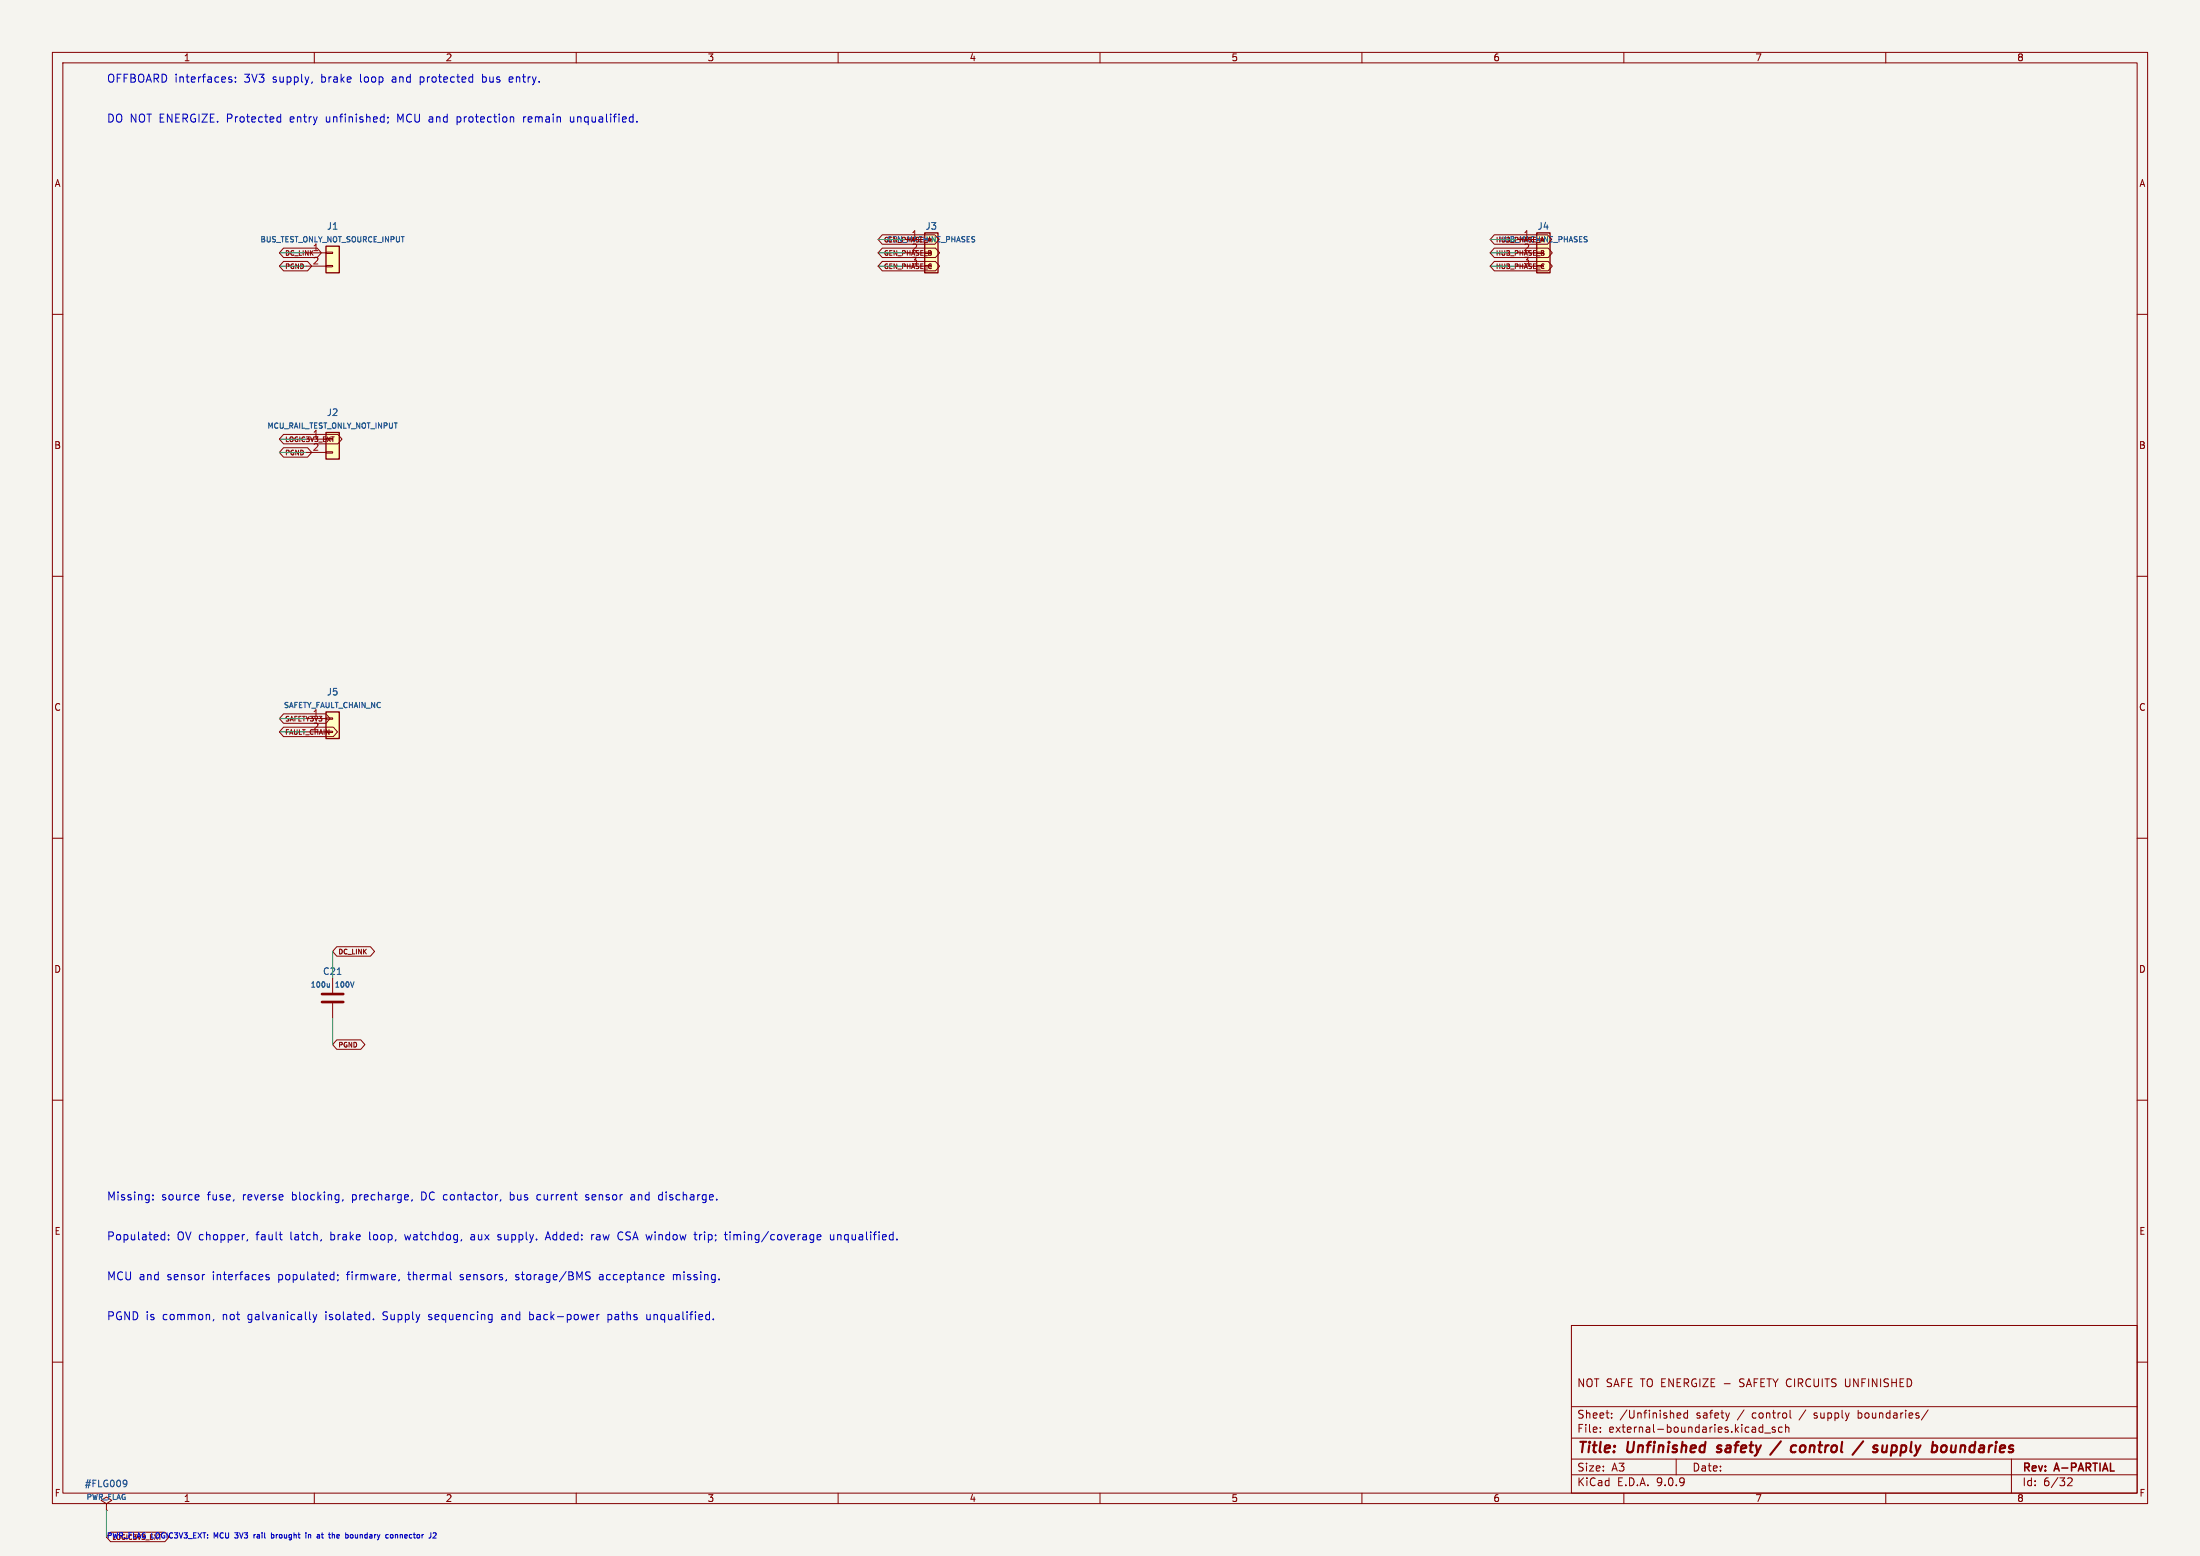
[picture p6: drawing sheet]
<svg xmlns="http://www.w3.org/2000/svg" width="420mm" height="297mm" viewBox="0 0 420 297" stroke-linecap="round" stroke-linejoin="round" font-family="sans-serif">
<path d="M0 0h420v297h-420z" fill="#f5f4ef" stroke="#f5f4ef" stroke-width=".19"/>
<g fill="none" stroke="#840000" stroke-width=".19">
<path d="M10 10h400v277h-400zM12 12h396v273h-396zM60 10v2M110 10v2M160 10v2M210 10v2M260 10v2M310 10v2M360 10v2M10 60h2M408 60h2M10 110h2"/>
<path d="M408 110h2M10 160h2M408 160h2M63.5 186.7v2.8M63.5 191.5v2.8M10 210h2M408 210h2M300 253h108v32h-108zM10 260h2M300 278.5h108M300 274.5h108M300 268.5h108"/>
<path d="M305.5 273.2v.2M305.5 272.5v.1M307.7 270.5v.2M307.7 269.8v.1M320 278.5v3M320.2 270.6h.6M320.2 269.8l.5-.1 .2 .3-.7 .2M322.2 269.8l-.5-.1-.3 .3 .2 .6h.6M322.2 269.2v1.5M330.2 269.7l-.4 1M335.9 273.3h.6M335.9 272.5h.6"/>
<path d="M336.5 271.9v1.5M336.9 273.5h1.1M338.9 272.5l-.4-.1-.2 .2 .1 .2 .5 .2v.3h-.6M340.2 272.5l-.4-.1-.3 .3 .2 .6h.5M340.9 272.5l.2-.1 .3 .1 .1 .9M340.9 271.9v1.5M341.7 269.2v1.3l.2 .2M352.3 263.2v1.2l.1 .2M354.7 269.2v1.5M354.7 270.6l.2 .1M354.9 269.7l-.2 .1M368.1 269.1l-1.3 1.9"/>
<path d="M384 278.5v6.5M408 260h2M60 285v2M110 285v2M160 285v2M210 285v2M260 285v2M300 281.5h108M310 285v2M360 285v2M394.7 282.2l.6-.1 .2 .1 .1 .3-.9 1.1h.9"/>
</g>
<path d="M327.7 277.1l.2 .1M328 276l-.1 .4M340 275.1l-2.1 2.6M342.2 276h.7M342.8 277.1l-.6 .1M343.6 276.3v.7M355.7 275.1l-2 2.6M360.1 277l-.6 .2M360.3 275.9l-.2 1.3M372.5 275.9l-.1 1 .1 .2 .5 .1" fill="none" stroke="#840000" stroke-width=".4"/>
<path d="M61.5 189.7h4M61.5 191.3h4" fill="none" stroke="#840000" stroke-width=".51"/>
<path d="M62.9 187.7v.7M62.9 188.3l-.3 .1M64.4 186h.7" fill="none" stroke="#006464" stroke-width=".19"/>
<path d="M176.5 44.5h2.6v7.6h-2.6z" fill="#ffffc2"/>
<path d="M176.5 44.5h2.6v7.6h-2.6z" fill="none" stroke="#840000" stroke-width=".25"/>
<path d="M172.7 45.7h3.8M172.7 48.3h3.8M172.7 50.8h3.8" fill="none" stroke="#840000" stroke-width=".19"/>
<path d="M62.2 47h2.6v5.1h-2.6z" fill="#ffffc2"/>
<path d="M62.2 47h2.6v5.1h-2.6z" fill="none" stroke="#840000" stroke-width=".25"/>
<path d="M58.4 48.3h3.8M58.4 50.8h3.8M62.2 48.1h1.3v.3h-1.3zM62.2 50.7h1.3v.2h-1.3zM20.3 287l1-.6-1-.7-1 .7 1 .6v1.3M20.3 288.3h.1" fill="none" stroke="#840000" stroke-width=".19"/>
<path d="M24 282.5l.2 .3a.94 .94 0 0 1-.2 .9M24.2 283.1l-.2 .2" fill="none" stroke="#006464" stroke-width=".19"/>
<path d="M62.2 82.6h2.6v5h-2.6z" fill="#ffffc2"/>
<path d="M62.2 82.6h2.6v5h-2.6z" fill="none" stroke="#840000" stroke-width=".25"/>
<path d="M58.4 83.8h3.8M58.4 86.4h3.8M62.2 86.2h1.3v.3h-1.3z" fill="none" stroke="#840000" stroke-width=".19"/>
<path d="M62.2 135.9h2.6v5.1h-2.6z" fill="#ffffc2"/>
<path d="M62.2 135.9h2.6v5.1h-2.6z" fill="none" stroke="#840000" stroke-width=".25"/>
<path d="M58.4 137.2h3.8M58.4 139.7h3.8M62.2 137h1.3v.3h-1.3zM62.2 139.6h1.3v.2h-1.3z" fill="none" stroke="#840000" stroke-width=".19"/>
<path d="M293.4 44.5h2.5v7.6h-2.5z" fill="#ffffc2"/>
<path d="M293.4 44.5h2.5v7.6h-2.5z" fill="none" stroke="#840000" stroke-width=".25"/>
<g fill="none" stroke="#840000" stroke-width=".19">
<path d="M54.1 49.9h4.6l.8 .9-.8 .9h-4.6l-.8-.9zM54.1 47.4h6.5l.7 .9-.7 .9h-6.5l-.8-.9zM168.4 49.9h10.2l.8 .9-.8 .9h-10.2l-.8-.9zM168.4 47.4h10.2l.8 .9-.8 .9h-10.2l-.8-.9zM168.4 44.8h10.1l.7 .9-.7 .9h-10.1l-.8-.9zM285.3 49.9h10.3l.7 .9-.7 .9h-10.3l-.8-.9zM285.3 44.8h10.1l.8 .9-.8 .9h-10.1l-.8-.9zM285.3 47.4h10.3l.7 .9-.7 .9h-10.3l-.8-.9zM289.6 45.7h3.8M289.6 48.3h3.8M289.6 50.8h3.8M54.1 82.9h10.4l.8 .9-.8 .9h-10.4l-.8-.9z"/>
<path d="M54.1 85.5h4.6l.8 .9-.8 .9h-4.6l-.8-.9zM54.1 136.3h8.1l.8 .9-.8 .9h-8.1l-.8-.9zM54.1 138.8h9.5l.8 .9-.8 .9h-9.5l-.8-.9zM64.3 198.5h4.6l.8 .9-.8 .9h-4.6l-.8-.9zM64.3 180.7h6.4l.8 .9-.8 .9h-6.4l-.8-.9zM21.1 292.5h10.4l.8 .9-.8 .9h-10.4l-.8-.9z"/>
</g>
<g fill="none" stroke="#009600" stroke-width=".19">
<path d="M53.3 48.3h5.1M53.3 50.8h5.1M167.6 48.3h5.1M167.6 45.7h5.1M167.6 50.8h5.1M284.5 48.3h5.1M284.5 45.7h5.1M284.5 50.8h5.1M53.3 86.4h5.1M53.3 83.8h5.1M53.3 137.2h5.1M53.3 139.7h5.1"/>
<path d="M63.5 181.6v5.1M63.5 194.3v5.1M20.3 288.3v5.1"/>
</g>
<g fill="none" stroke="#0000c2" stroke-width=".19">
<path d="M43.6 15l.7 .4-.2 .3-.5-.1M44.2 14.7h-.3l-.3 .2M44.9 15.5v.2M44.9 14.7v.2M59.6 15.6l-.1 .3M92.1 14.2v1.5M92.1 15.6l.2 .1M92.3 14.7h-.2M97.7 14.7h-.3l-.2 .2 .1 .7 .4 .1M97.9 15l-.7 .2M53 23.2h.6M53 22.4h.6"/>
<path d="M53.6 21.8v1.5M74.1 22.4v.1M74.1 23.2l-.1 .3M87.3 22.3v1.5M87.3 23.2l.1 .1M87.4 22.3l-.1 .1M97.9 22.3l.2 .2v.8M100 22.3v1M100.4 22.3l-.3 .1-.1 .2M108.9 22.3l.1 .9h.5M121.6 23.2v.1M29.2 228.9v.1"/>
<path d="M29.2 228.1v.1M31 235.7h.5M31.5 235.1v1.6M31.5 236.6l-.5 .1M32.2 236.5v.2M32.2 235.7v.2M37.8 228l.2 .4-.7 .1M37.9 229h-.1M47.3 236.6l-.2 .3M53.3 235.7h.6M53.7 236.7h.2M61.4 236.6l-.1 .2"/>
<path d="M65.5 229l-.2 .3M77.2 235.7l.3 1M78.7 229l-.2 .3M90.1 235.7h-.2M90.1 236.1a.3 .3 0 0 0-.2 .3 .3 .3 0 0 0 .2 .3M95 236.6l.5 .1M95.5 235.7h-.3l-.2 .2 .1 .2 .4 .1M95.6 229l-.1 .3M97.4 227.5v1.5M97.4 229h.2M97.6 228l-.2 .1M103.1 228h-.3l-.3 .3 .1 .6 .5 .1"/>
<path d="M104.1 236.7l.5-1.6 .5 1.6M104.2 236.2h.8M111.8 229h.6M112.4 228.1l-.4-.1-.2 .2 .1 .3 .5 .1M112.9 235.7v1M113.4 235.7h-.3l-.2 .2M118.2 236.6h.6M118.2 235.2h.6M120.5 228.1h.6M121.1 228.4l-.5 .1a.3 .3 0 0 0-.2 .3 .3 .3 0 0 0 .2 .2h.5M125.9 229h.5M125.9 228.1h.5"/>
<path d="M126.4 227.5v1.5M132.5 235.7h.6M132.8 236.6l.3 .1M133.6 235.7v1M133.7 235.7l-.1 .2M138.3 235.7h.6M138.5 235.1v1.3l.4 .3M139.4 235.1v.2M139.4 235.7v1M156 236.2l.7-.2-.1-.3h-.4l-.2 .2 .1 .7h.5M158.5 235.7l.1 .9 .4 .1 .2-.2M159.2 235.7v1"/>
<path d="M38.9 243.3h.2M40.8 251.8l-.1 .3M51.3 243.3h-.3l-.2 .2v.2l.5 .2v.3h-.5M59.2 251.8l.1 .1M59.8 250.9l.3 1M60.1 251.9l-.3 .5M60.5 250.9l-.4 1M64.5 243.3v.2M64.5 244.2l-.1 .3M71.3 251.8v.1M76.2 244.2l-.1 .3M81.8 251.8l.2 .1"/>
<path d="M81.9 251v.3M87.8 244.2l.2 .1M87.9 243.3v.4M96 250.9l-.2 .1M96 251.3a.3 .3 0 0 0-.3 .3 .3 .3 0 0 0 .3 .3M98.4 244.2l.5 .1M98.7 243.3l-.3 .2 .3 .3M101.1 250.4v1.5M101.1 251.8l.5 .1M101.6 250.9l-.5 .1M112.1 243.5l.4 .1 .2 .4-.3 .3h-.4M112.1 242.8h.6"/>
<path d="M114 250.9v1M114.4 250.9l-.3 .1-.1 .2M114.9 243.3h-.4M115 243.7h-.4a.3 .3 0 0 0-.2 .3 .3 .3 0 0 0 .2 .3h.4M116.1 251h.6M116.1 251.8h.6M116.1 250.9v1.5M123.5 250.9v.9l.4 .1 .2-.1M128.6 243.3v1M129.1 243.3h-.3l-.2 .1M136.2 251.8v.1M44.8 292.6h.6"/>
<path d="M44.8 293.5l.1 .1M48.5 292.9v.7M48.8 292.9l-.3 .2M51.8 293l.3-.1 .2 .2-.1 .4h-.4M51.8 292.6v1M58.4 292.6v.1M58.4 292.9v.7M58.9 292.9v.7M59.3 293h-.4M61.4 292.9h.3M61.5 292.6v.8l.1 .2M63.6 292.9l.3 .1v.6"/>
<path d="M66.9 293l.3-.1 .2 .2-.1 .4h-.4M74.6 293l.2-.1 .2 .2v.3l-.2 .2-.3-.2zM82.7 292.7l.4-.1 .2 .3-.7 .7h.7"/>
</g>
<g font-size="2.8" fill="#840000">
<text x="301" y="277.9">Title:</text>
<text x="310.6" y="277.9">Unfinished</text>
<text x="328.7" y="277.9">safety</text>
<text x="340" y="277.9">/</text>
<text x="344.4" y="277.9">control</text>
<text x="357.3" y="277.9">/</text>
<text x="361.7" y="277.9">supply</text>
<text x="373.6" y="277.9">boundaries</text>
</g>
<g font-size="2.1" fill="#0000c2">
<text x="20.3" y="16">OFFBOARD interfaces:</text>
<text x="46.7" y="16">3V3</text>
<text x="52.2" y="16">supply,</text>
<text x="61.6" y="16">brake</text>
<text x="69.1" y="16">loop</text>
<text x="75.4" y="16">and</text>
<text x="80.8" y="16">protected</text>
<text x="92.9" y="16">bus</text>
<text x="98.2" y="16">entry.</text>
<text x="20.3" y="23.6">DO NOT ENERGIZE.</text>
<text x="43.4" y="23.6">Protected</text>
<text x="55.6" y="23.6">entry</text>
<text x="62.6" y="23.6">unfinished;</text>
<text x="76.4" y="23.6">MCU and</text>
<text x="88" y="23.6">protection</text>
<text x="100.9" y="23.6">remain</text>
<text x="109.9" y="23.6">unqualified.</text>
<text x="20.3" y="229.3">Missing:</text>
<text x="30.8" y="229.3">source</text>
<text x="39.6" y="229.3">fuse,</text>
<text x="46.5" y="229.3">reverse</text>
<text x="56" y="229.3">blocking,</text>
<text x="67.6" y="229.3">precharge,</text>
<text x="81" y="229.3">DC contactor,</text>
<text x="98.2" y="229.3">bus</text>
<text x="103.5" y="229.3">current</text>
<text x="112.9" y="229.3">sensor</text>
<text x="121.7" y="229.3">and</text>
<text x="127.2" y="229.3">discharge.</text>
<text x="20.3" y="237">Populated:</text>
<text x="33.8" y="237">OV chopper,</text>
<text x="49.1" y="237">fault</text>
<text x="55.7" y="237">latch,</text>
<text x="63.5" y="237">brake</text>
<text x="71" y="237">loop,</text>
<text x="78" y="237">watchdog,</text>
<text x="90.7" y="237">aux</text>
<text x="96" y="237">supply.</text>
<text x="105.4" y="237">Added:</text>
<text x="114.2" y="237">raw</text>
<text x="119.4" y="237">CSA window</text>
<text x="134.4" y="237">trip;</text>
<text x="140.3" y="237">timing/coverage</text>
<text x="160.5" y="237">unqualified.</text>
<text x="20.3" y="244.6">MCU and</text>
<text x="31.9" y="244.6">sensor</text>
<text x="40.7" y="244.6">interfaces</text>
<text x="53.4" y="244.6">populated;</text>
<text x="66.7" y="244.6">firmware,</text>
<text x="78.5" y="244.6">thermal</text>
<text x="88.5" y="244.6">sensors,</text>
<text x="99.3" y="244.6">storage/BMS</text>
<text x="115.4" y="244.6">acceptance</text>
<text x="129.6" y="244.6">missing.</text>
<text x="20.3" y="252.2">PGND is</text>
<text x="31.1" y="252.2">common,</text>
<text x="42.6" y="252.2">not</text>
<text x="47.6" y="252.2">galvanically</text>
<text x="62.5" y="252.2">isolated.</text>
<text x="73.6" y="252.2">Supply</text>
<text x="82.5" y="252.2">sequencing</text>
<text x="96.6" y="252.2">and</text>
<text x="102" y="252.2">back-power</text>
<text x="117.1" y="252.2">paths</text>
<text x="124.7" y="252.2">unqualified.</text>
</g>
<g font-size="2.1" fill="#840000">
<text x="301" y="265">NOT SAFE TO ENERGIZE -</text>
<text x="332.5" y="265">SAFETY CIRCUITS</text>
<text x="352.9" y="265">UNFINISHED</text>
<text x="301" y="273.7">File:</text>
<text x="301" y="271">Sheet:</text>
<text x="307.1" y="273.7">external-boundaries.kicad_sch</text>
<text x="309.2" y="271">/Unfinished</text>
<text x="323.9" y="271">safety</text>
<text x="331.9" y="271">/</text>
<text x="334.8" y="271">control</text>
<text x="344" y="271">/</text>
<text x="346.9" y="271">supply</text>
<text x="355.4" y="271">boundaries/</text>
<text x="301" y="281.1">Size:</text>
<text x="307.6" y="281.1">A3</text>
<text x="323" y="281.1">Date:</text>
<text x="386" y="281.3">Rev:</text>
<text x="392.4" y="281.3">A-PARTIAL</text>
<text x="301" y="283.9">KiCad</text>
<text x="308.7" y="283.9">E.D.A.</text>
<text x="316.3" y="283.9">9.0.9</text>
<text x="386" y="283.9">Id:</text>
<text x="390.1" y="283.9">6/32</text>
</g>
<g font-size="1.8" fill="#840000">
<text x="35" y="11.9">1</text>
<text x="85" y="11.9">2</text>
<text x="135" y="11.9">3</text>
<text x="185" y="11.9">4</text>
<text x="235" y="11.9">5</text>
<text x="285" y="11.9">6</text>
<text x="335" y="11.9">7</text>
<text x="385" y="11.9">8</text>
<text x="10.3" y="35.9">A</text>
<text x="408.3" y="35.9">A</text>
<text x="173.9" y="45.5">1</text>
<text x="290.8" y="45.5">1</text>
<text x="59.6" y="48">1</text>
<text x="173.9" y="48">2</text>
<text x="173.9" y="50.5">3</text>
<text x="290.8" y="48">2</text>
<text x="290.8" y="50.5">3</text>
<text x="59.6" y="83.6">1</text>
<text x="10.3" y="85.9">B</text>
<text x="59.6" y="86.1">2</text>
<text x="408.2" y="85.9">B</text>
<text x="10.3" y="135.9">C</text>
<text x="59.6" y="136.9">1</text>
<text x="408.2" y="135.9">C</text>
<text x="59.6" y="139.4">2</text>
<text x="10.3" y="185.9">D</text>
<text x="408.2" y="185.9">D</text>
<text x="10.3" y="235.9">E</text>
<text x="408.3" y="235.9">E</text>
<text x="10.3" y="285.9">F</text>
<text x="35" y="286.9">1</text>
<text x="85" y="286.9">2</text>
<text x="135" y="286.9">3</text>
<text x="185" y="286.9">4</text>
<text x="235" y="286.9">5</text>
<text x="285" y="286.9">6</text>
<text x="335" y="286.9">7</text>
<text x="385" y="286.9">8</text>
<text x="408.3" y="285.9">F</text>
</g>
<g font-size="1.8" fill="#006464">
<text x="62.3" y="44">J1</text>
<text x="176.6" y="44">J3</text>
<text x="293.4" y="44">J4</text>
<text x="62.3" y="79.6">J2</text>
<text x="62.3" y="132.9">J5</text>
<text x="61.6" y="186.3">C21</text>
<text x="16.1" y="284.1">#FLG009</text>
</g>
<text font-size="1.8" fill="#a90000" x="59.6" y="50.5">2</text>
<g font-size="1.4" fill="#006464">
<text x="49.6" y="46.5">BUS_TEST_ONLY_NOT_SOURCE_INPUT</text>
<text x="169.2" y="46.5">GEN_MACHINE_PHASES</text>
<text x="286" y="46.5">HUB_MACHINE_PHASES</text>
<text x="50.9" y="82">MCU_RAIL_TEST_ONLY_NOT_INPUT</text>
<text x="54.1" y="135.4">SAFETY_FAULT_CHAIN_NC</text>
<text x="59.2" y="188.7">100u</text>
<text x="64" y="188.7">100V</text>
<text x="16.4" y="286.5">PWR_FLAG</text>
</g>
<g font-size="1.4" fill="#0000c2">
<text x="20.3" y="293.9">PWR_FLAG LOGIC3V3_EXT:</text>
<text x="41.1" y="293.9">MCU</text>
<text x="45.3" y="293.9">3V3</text>
<text x="49.2" y="293.9">rail</text>
<text x="52.7" y="293.9">brought</text>
<text x="59.6" y="293.9">in</text>
<text x="62" y="293.9">at</text>
<text x="64.5" y="293.9">the</text>
<text x="67.9" y="293.9">boundary</text>
<text x="75.9" y="293.9">connector</text>
</g>
<g font-size="1.3" fill="#840000">
<text x="168.7" y="46.5">GEN_PHASE_A</text>
<text x="285.5" y="46.5">HUB_PHASE_A</text>
<text x="54.4" y="51.5">PGND</text>
<text x="54.4" y="49">DC_LINK</text>
<text x="168.7" y="51.5">GEN_PHASE_C</text>
<text x="168.7" y="49">GEN_PHASE_B</text>
<text x="285.5" y="51.5">HUB_PHASE_C</text>
<text x="285.5" y="49">HUB_PHASE_B</text>
<text x="54.4" y="84.6">LOGIC3V3_EXT</text>
<text x="54.4" y="87.1">PGND</text>
<text x="54.4" y="137.9">SAFETY3V3</text>
<text x="54.4" y="140.4">FAULT_CHAIN</text>
<text x="64.5" y="182.4">DC_LINK</text>
<text x="64.5" y="200.1">PGND</text>
</g>
<text font-size="1.3" fill="#0000c2" x="21.3" y="294.1">LOGIC3V3_EXT</text>
</svg>
